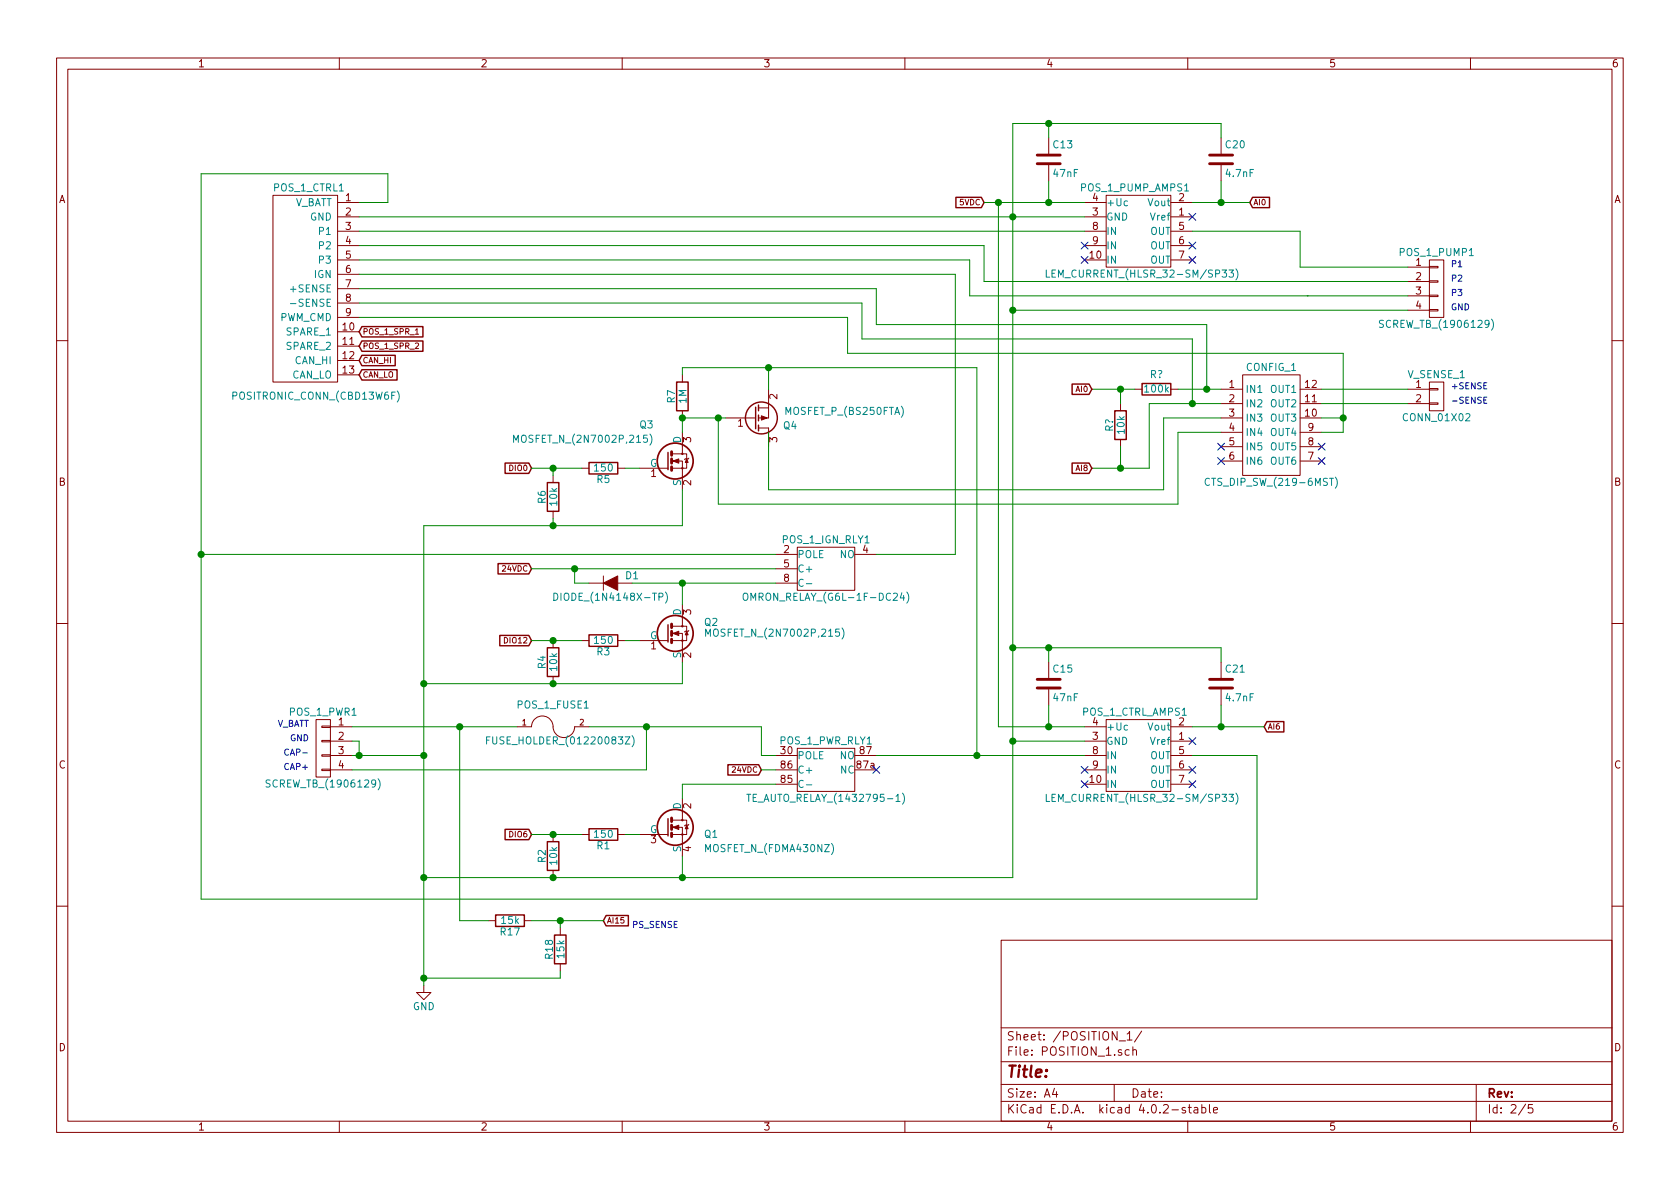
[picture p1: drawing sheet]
<svg xmlns="http://www.w3.org/2000/svg" width="297mm" height="210mm" viewBox="0 0 297 210" stroke-linecap="round" stroke-linejoin="round" font-family="sans-serif">
<g fill="none" stroke="#840000" stroke-width=".18">
<path d="M10 10.3h277v189.9h-277zM12 12.2h273v186.1h-273zM60 10.3v1.9M110 10.3v1.9M160 10.3v1.9M210 10.3v1.9M260 10.3v1.9M48.3 34.5h11.4v33.1h-11.4zM59.7 38.3h3.8M59.7 35.8h3.8M185.4 24.4v2.8M185.4 29.2v2.8"/>
<path d="M191.8 38.3h3.8M191.8 35.8h3.8M195.6 34.5h11.4v12.7h-11.4zM207 38.3h3.8M207 35.8h3.8M215.9 24.4v2.8M215.9 29.2v2.8M59.7 40.9h3.8M59.7 43.4h3.8M59.7 46h3.8M59.7 48.5h3.8M59.7 51h3.8"/>
<path d="M59.7 53.6h3.8M59.7 56.1h3.8M59.7 58.7h3.8M73.4 59.1h.6M191.8 40.9h3.8M191.8 43.4h3.8M191.8 46h3.8M207 40.9h3.8M207 43.4h3.8M207 46h3.8M248.9 47.2h3.8M248.9 49.8h3.8"/>
<path d="M248.9 52.3h3.8M248.9 54.9h3.8M252.7 54.7h1.6v.3h-1.6zM252.7 52.2h1.6v.2h-1.6zM252.7 49.7h1.6v.2h-1.6zM252.7 47.1h1.6v.3h-1.6zM252.7 46h2.6v10.1h-2.6zM10 60.2h2M59.7 61.2h3.8M59.7 63.7h3.8M59.7 66.3h3.8M120.6 76.4v3.9h-1.7"/>
<path d="M120.6 66.3v1.3M120.6 72.6v1.3M128.3 73.9h5.3M134.1 72.1h1.8M134.1 75.7h1.8v3.3M135.9 68.8v5.1h-1.8M198.1 71.4v1.2M198.1 77.7v1.3M200.7 68.8h1.2M207 68.8h1.3M215.9 73.9h3.8M215.9 68.8h3.8"/>
<path d="M215.9 71.4h3.8M215.9 76.4h3.8M215.9 79h3.8M219.7 66.3h10.2v17.8h-10.2zM229.9 73.9h3.8M229.9 68.8h3.8M229.9 71.4h3.8M229.9 76.4h3.8M229.9 79h3.8M248.9 68.8h3.8M248.9 71.4h3.8M252.7 71.2h1.6v.3h-1.6z"/>
<path d="M252.7 68.7h1.6v.3h-1.6zM252.7 67.6h2.6v5h-2.6zM285 60.2h2M97.8 84.1v1.2M97.8 90.4v1.3M102.9 82.8h1.2M109.2 82.8h1.3M113 82.8h5.1M118.9 82.8h1.7v3.8M120.6 80.3h.8v2.5h-.8v-1.3h-1.7M121.8 81l-.8 .3M137.2 98h3.8"/>
<path d="M141 96.8h10.1v7.6h-10.1zM151.1 98h3.8M215.9 81.5h3.8M229.9 81.5h3.8M10 110.3h2M97.8 113.3v1.2M97.8 119.6v1.3M102.9 113.3h1.2M104.1 103.1h2.6M106.7 101.8v2.6M109.2 103.1h2.6M109.2 113.3h1.3"/>
<path d="M113 113.3h5.1M118.9 113.3h1.7v3.8M120.6 106.9v3.8h-1.7M120.6 110.7h.8v2.6h-.8v-1.3h-1.7M121.8 111.5l-.8 .3M137.2 100.6h3.8M137.2 103.1h3.8M185.4 117.1v2.8M215.9 117.1v2.8M285 110.3h2M55.9 127.2h2.5v10.2h-2.5zM56.9 136h1.5v.3h-1.5z"/>
<path d="M56.9 133.5h1.5v.2h-1.5zM56.9 130.9h1.5v.3h-1.5zM56.9 128.4h1.5v.2h-1.5zM58.4 128.5h3.8M58.4 131.1h3.8M58.4 133.6h3.8M58.4 136.1h3.8M91.4 128.5h2.6a1.93 1.93 0 0 1 2.1-1.9 1.93 1.93 0 0 1 1.7 2.2 1.91 1.91 0 0 0 2.1 1.6 1.91 1.91 0 0 0 1.7-1.9h2.5M137.2 133.6h3.8M137.2 136.1h3.8M137.2 138.7h3.8M141 132.3h10.1v7.6h-10.1z"/>
<path d="M151.1 133.6h3.8M151.1 136.1h3.8M185.4 121.9v2.8M191.8 128.5h3.8M191.8 131.1h3.8M191.8 133.6h3.8M191.8 136.1h3.8M191.8 138.7h3.8M195.6 127.2h11.4v12.7h-11.4zM207 128.5h3.8M207 131.1h3.8M207 133.6h3.8"/>
<path d="M207 136.1h3.8M207 138.7h3.8M215.9 121.9v2.8M97.8 147.6v1.2M97.8 153.9v1.3M102.9 147.6h1.2M109.2 147.6h1.3M113 147.6h5.1M118.9 147.6h1.7v3.8M120.6 141.2v3.8h-1.7M120.6 145h.8v2.6h-.8v-1.3h-1.7M121.8 145.8l-.8 .2"/>
<path d="M10 160.2h2M74.9 174.2v1.3h1.3l-1.3 1.3-1.2-1.3h1.2M86.4 162.8h1.2M92.7 162.8h1.3M99.1 164.1v1.2M99.1 170.4v1.3M177 166.3h108v32h-108zM285 160.2h2M60 198.3v1.9M110 198.3v1.9M160 198.3v1.9M177 194.8h108"/>
<path d="M177 191.8h108M177 187.8h108M177 181.8h108M186.4 192.5l-.3 1h.9M186.8 193v1M197 191.8v3M197.9 184.1h1.1M199.3 182.8l.4-.4v1.5M199.3 183.9h.9M199.6 185.7l-.4-.1-.3 .3 .1 .6 .2 .1 .4-.1M200.3 185.7l.2-.1 .4 .1v.9M200.3 185.1v1.5"/>
<path d="M201.9 182.3l-1.3 2M209.6 195.9a.37 .37 0 0 0-.6 .1l.1 .3 .5 .1 .1 .1-.3 .3-.4-.1M210 198.3v1.9M210.1 195.8h.5M210.3 195.3v1.3l.3 .2M211.2 195.9h.5l.1 .9M211.8 196.2l-.5 .1-.2 .2 .2 .3 .5-.1M212.5 195.9l.4-.1 .3 .3-.1 .6h-.6M212.5 195.3v1.5M213.8 195.3v1.3l.2 .2M214.6 196.3l.7-.1-.1-.3-.4-.1-.2 .2v.7h.6M260 198.3v1.9"/>
<path d="M261 191.8v6.5M269.7 195.2l-1.2 2M271 195.3h-.7l-.1 .7 .2-.1 .5 .1 .1 .2v.5l-.2 .1-.6-.1"/>
<circle cx="120.6" cy="80.3" r=".13"/>
<circle cx="120.6" cy="82.8" r=".13"/>
<circle cx="120.6" cy="113.3" r=".13"/>
<circle cx="120.6" cy="110.7" r=".13"/>
<circle cx="120.6" cy="145" r=".13"/>
<circle cx="120.6" cy="147.6" r=".13"/>
</g>
<g fill="none" stroke="#840000" stroke-width=".25">
<path d="M169 34.9h4.5l.5 .9-.5 .9h-4.5zM221.5 34.9h3v1.8h-3l-.5-.9zM64 57.8h10.8v1.8h-10.8l-.5-.9zM64 62.8h5.9v1.9h-5.9l-.5-1zM64 65.4h6.2v1.8h-6.2l-.5-.9zM64 60.3h10.8v1.8h-10.8l-.5-.9zM119.6 67.6h2.1v5h-2.1zM133.6 72v3.8M134.1 71.6v1M134.1 73.4v1M134.1 75.2v1M189.6 67.9h3l.4 .9-.4 .9h-3z"/>
<path d="M197.1 72.6h2v5.1h-2zM201.9 67.8h5.1v2h-5.1zM88.1 99.7h5.4l.5 .9-.5 .9h-5.4zM89.3 81.9h4.2l.5 .9-.5 .9h-4.2zM96.8 85.3h2v5.1h-2zM104.1 81.8h5.1v2h-5.1zM118.1 80v3.1M189.6 81.9h3l.4 .9-.4 .9h-3zM88.4 112.4h5.1l.5 .9-.5 .9h-5.1zM96.8 114.5h2v5.1h-2zM104.1 112.3h5.1v2h-5.1zM118.1 110.5v3"/>
<path d="M128.7 135.2h5.4l.5 .9-.5 1h-5.4zM224 127.6h3v1.8h-3l-.5-.9zM89.3 146.7h4.2l.5 .9-.5 .9h-4.2zM96.8 148.8h2v5.1h-2zM104.1 146.6h5.1v2h-5.1zM118.1 144.8v3M87.6 161.8h5.1v2h-5.1zM98 165.3h2.1v5.1h-2.1zM107.2 161.9h3.9v1.8h-3.9l-.5-.9z"/>
<circle cx="134.6" cy="73.9" r="2.82"/>
</g>
<g fill="none" stroke="#008484" stroke-width=".18">
<path d="M51.4 53.7h.9M185 47.7v1.3h.6M217.3 47.7h.8l-.4 .5 .3 .1v.6l-.1 .1-.6-.1M218.5 47.5a1.51 1.51 0 0 1 0 2M244.6 56.7h-.7v.4l.6 .2 .1 .4-.2 .2-.5-.1M263.7 56.4a1.51 1.51 0 0 1 0 2M90.8 78.2v-1.2l.4 .8 .4-.8v1.2M114.9 76.8a1.51 1.51 0 0 1 0 1.9M213.8 84.7a.5 .5 0 0 0-.6 0 .5 .5 0 0 0-.1 .6l.1 .3a.41 .41 0 0 0 .6 .1M236.1 84.4a1.51 1.51 0 0 1 0 1.9M97.9 104.9a.64 .64 0 0 1 .7 .6 .64 .64 0 0 1-.7 .7zM117.7 104.7a1.51 1.51 0 0 1 0 1.9"/>
<path d="M124.8 112.5v-1.3l.4 .9 .4-.9v1.3M131.4 105.1l.3-.2h.4a.83 .83 0 0 1-.2 1.3 .44 .44 0 0 1-.5-.5zM142 102.5a.5 .5 0 0 0-.6 0 .5 .5 0 0 0-.2 .6l.2 .4a.41 .41 0 0 0 .6 .1M142.6 103.2h.9M148.9 111a1.51 1.51 0 0 1 0 2M159.5 104.8l-.3 .9h.7M160.3 104.7a1.51 1.51 0 0 1 0 1.9M47.8 138l-.5-.1-.3 .2 .1 .3 .6 .3v.4l-.2 .1-.5-.1M66.9 137.7a1.51 1.51 0 0 1 0 2M86 130.9h.5M86.6 130.3h-.6v1.3M111.8 130.1a1.51 1.51 0 0 1 0 1.9"/>
<path d="M142 138.1a.5 .5 0 0 0-.6 0 .5 .5 0 0 0-.2 .6l.2 .4a.41 .41 0 0 0 .6 0M142.6 138.8h.9M132 140.5h.7M132.4 140.5v1.2M159.6 140.3a1.51 1.51 0 0 1 0 1.9M185 140.5v1.2h.6M217.3 140.5h.8l-.4 .4 .3 .1v.6l-.1 .1-.6-.1M218.5 140.3a1.51 1.51 0 0 1 0 1.9"/>
</g>
<path d="M262.4 70.7h.3M262.9 70.2h-.5v1.1h.5M51 132.6a.49 .49 0 0 0-.7 .4 .49 .49 0 0 0 .7 .4" fill="none" stroke="#0000c2" stroke-width=".18"/>
<g fill="none" stroke="#840000" stroke-width=".3">
<circle cx="119.4" cy="81.5" r="3.2"/>
<circle cx="119.4" cy="112" r="3.2"/>
<circle cx="119.4" cy="146.3" r="3.2"/>
</g>
<g fill="none" stroke="#840000" stroke-width=".51">
<path d="M183.4 29h4.1M183.4 27.4h4.1M213.9 29h4M213.9 27.4h4M118.7 79.9v.6M118.7 81.1v.8M118.7 82.5v.7M118.7 110.4v.6M118.7 111.6v.8M118.7 113v.7M183.4 121.7h4.1M183.4 120.1h4.1"/>
<path d="M213.9 121.7h4M213.9 120.1h4M118.7 144.6v.7M118.7 145.9v.8M118.7 147.3v.6"/>
</g>
<g fill="#840000" stroke="#840000" stroke-width=".18">
<path d="M121.4 145.9l.3 .7h-.5z"/>
<path d="M119 146.3l1-.4v.8z"/>
<path d="M121.4 111.6l.3 .7h-.5z"/>
<path d="M119 112l1-.4v.8z"/>
<path d="M106.7 103.1l2.5-1.3v2.6z"/>
<path d="M121.4 81.1l.3 .7h-.5z"/>
<path d="M119 81.5l1-.4v.8z"/>
<path d="M134.6 73.5l1 .4-1 .4z"/>
</g>
<g fill="none" stroke="#000084" stroke-width=".18">
<path d="M210.2 37.7l1.2 1.3M211.4 37.7l-1.2 1.3M191.2 42.8l1.2 1.2M191.2 45.4l1.2 1.2M192.4 42.8l-1.2 1.2M192.4 45.4l-1.2 1.2M210.2 42.8l1.2 1.2M210.2 45.4l1.2 1.2M211.4 42.8l-1.2 1.2M211.4 45.4l-1.2 1.2M215.3 78.4l1.2 1.2M216.5 78.4l-1.2 1.2"/>
<path d="M233.1 78.4l1.2 1.2M234.3 78.4l-1.2 1.2M215.3 80.9l1.2 1.2M216.5 80.9l-1.2 1.2M233.1 80.9l1.2 1.2M234.3 80.9l-1.2 1.2M154.3 135.5l1.2 1.2M155.5 135.5l-1.2 1.2M191.2 135.5l1.2 1.2M191.2 138.1l1.2 1.2M192.4 135.5l-1.2 1.2M192.4 138.1l-1.2 1.2"/>
<path d="M210.2 130.4l1.2 1.3M210.2 135.5l1.2 1.2M210.2 138.1l1.2 1.2M211.4 130.4l-1.2 1.3M211.4 135.5l-1.2 1.2M211.4 138.1l-1.2 1.2"/>
</g>
<g fill="none" stroke="#008400" stroke-width=".18">
<path d="M63.5 35.8h5.1v-5.1h-33v128.3h186.6v-25.4h-11.4M63.5 38.3h128.3M174 35.8h17.8M176.5 35.8v92.7h15.3M185.4 21.8v2.6M185.4 32v3.8M210.8 35.8h10.2M215.9 24.4v-2.6h-36.8v133.4h-104.2M215.9 32v3.8M63.5 40.9h128.3M63.5 43.4h110.5v6.4h74.9M63.5 46h107.9v6.3h77.5"/>
<path d="M63.5 48.5h105.4v49.5h-14M63.5 56.1h86.4v6.4h87.6v13.9h-3.8M63.5 53.6h88.9v6.3h58.4v11.5M63.5 51h91.4v6.4h58.5v11.4M179.1 54.9h69.8M210.8 40.9h19.1v6.3h19M229.9 49.8h.1M231.1 52.3h.1M120.6 66.3v-1.3h52.1v68.6M127 73.9v15.2h81.3v-12.7h7.6M128.3 73.9h-7.7v2.5M135.9 65v3.8"/>
<path d="M193 68.8h7.7M198.1 68.8v2.6M198.1 79v3.8M208.3 68.8h7.6M215.9 71.4h-12.7v11.4h-10.2M215.9 73.9h-10.2v12.7h-69.8v-10.2M233.7 68.8h15.2M233.7 71.4h15.2M233.7 73.9h3.8M35.6 98h101.6M94 82.8h8.9M97.8 82.8v1.3"/>
<path d="M97.8 91.7v1.3M110.5 82.8h2.5M120.6 86.6v6.4h-45.7v81.2M94 113.3h8.9M94 100.6h43.2M101.6 100.6v2.5h2.5M110.5 113.3h2.5M111.8 103.1h25.4M120.6 103.1v3.8M120.6 117.1v3.8h-45.7M179.1 114.5h36.8v2.6M185.4 114.5v2.6"/>
<path d="M62.2 128.5h29.2M62.2 133.6h12.7M62.2 131.1h1.3v2.5M81.3 128.5v34.3h5.1M104.1 128.5h30.5v5.1h2.6M114.3 128.5v7.6h-52.1M134.6 136.1h2.6M137.2 138.7h-16.6v2.5M154.9 133.6h36.9M179.1 131.1h12.7M185.4 124.7v3.8M210.8 128.5h12.7"/>
<path d="M215.9 124.7v3.8M94 147.6h8.9M110.5 147.6h2.5M120.6 151.4v3.8M94 162.8h12.7M99.1 162.8v1.3M99.1 171.7v1.3h-24.2"/>
</g>
<g fill="#008400" stroke="#008400" stroke-width=".25">
<circle cx="179.1" cy="38.3" r=".51"/>
<circle cx="179.1" cy="131.1" r=".51"/>
<circle cx="179.1" cy="54.9" r=".51"/>
<circle cx="63.5" cy="133.6" r=".51"/>
<circle cx="114.3" cy="128.5" r=".51"/>
<circle cx="120.7" cy="155.2" r=".51"/>
<circle cx="176.5" cy="35.8" r=".51"/>
<circle cx="97.8" cy="147.6" r=".51"/>
<circle cx="35.6" cy="98" r=".51"/>
<circle cx="74.9" cy="133.6" r=".51"/>
<circle cx="97.8" cy="113.3" r=".51"/>
<circle cx="120.7" cy="103.1" r=".51"/>
<circle cx="101.6" cy="100.6" r=".51"/>
<circle cx="120.7" cy="73.9" r=".51"/>
<circle cx="172.7" cy="133.6" r=".51"/>
<circle cx="135.9" cy="65" r=".51"/>
<circle cx="74.9" cy="120.9" r=".51"/>
<circle cx="97.8" cy="93" r=".51"/>
<circle cx="97.8" cy="82.8" r=".51"/>
<circle cx="99.1" cy="162.8" r=".51"/>
<circle cx="97.8" cy="155.2" r=".51"/>
<circle cx="97.8" cy="120.9" r=".51"/>
<circle cx="81.3" cy="128.5" r=".51"/>
<circle cx="74.9" cy="155.2" r=".51"/>
<circle cx="74.9" cy="173" r=".51"/>
<circle cx="215.9" cy="35.8" r=".51"/>
<circle cx="185.4" cy="35.8" r=".51"/>
<circle cx="179.1" cy="114.5" r=".51"/>
<circle cx="215.9" cy="128.5" r=".51"/>
<circle cx="185.4" cy="128.5" r=".51"/>
<circle cx="185.4" cy="114.5" r=".51"/>
<circle cx="185.4" cy="21.8" r=".51"/>
<circle cx="127" cy="73.9" r=".51"/>
<circle cx="237.5" cy="73.9" r=".51"/>
<circle cx="210.8" cy="71.4" r=".51"/>
<circle cx="213.4" cy="68.8" r=".51"/>
<circle cx="198.1" cy="68.8" r=".51"/>
<circle cx="198.1" cy="82.8" r=".51"/>
</g>
<text font-size="2.8" fill="#840000" x="178" y="190.5">Title:</text>
<g font-size="2.1" fill="#840000">
<text x="178" y="184">Sheet: /POSITION_1/</text>
<text x="178" y="186.7">File: POSITION_1.sch</text>
<text x="178" y="196.9">KiCad E.D.A. kicad 4.0.2-stable</text>
<text x="178" y="194.1">Size: A4</text>
<text x="200" y="194.1">Date:</text>
<text x="263" y="194.1">Rev:</text>
<text x="263" y="196.9">Id: 2/5</text>
</g>
<g font-size="1.8" fill="#840000">
<text x="35" y="11.9">1</text>
<text x="85" y="11.9">2</text>
<text x="135" y="11.9">3</text>
<text x="185" y="11.9">4</text>
<text x="235" y="11.9">5</text>
<text x="285" y="11.9">6</text>
<text x="10.4" y="35.9">A</text>
<text x="61.1" y="35.6">1</text>
<text x="193.2" y="35.6">4</text>
<text x="208.4" y="35.6">2</text>
<text x="285.4" y="35.9">A</text>
<text x="61.1" y="38.1">2</text>
<text x="61.1" y="40.6">3</text>
<text x="193.2" y="38.1">3</text>
<text x="193.2" y="40.6">8</text>
<text x="208.4" y="38.1">1</text>
<text x="208.4" y="40.6">5</text>
<text x="61.1" y="43.2">4</text>
<text x="61.1" y="45.7">5</text>
<text x="192.7" y="45.7">10</text>
<text x="193.2" y="43.2">9</text>
<text x="208.4" y="43.2">6</text>
<text x="208.4" y="45.7">7</text>
<text x="250.3" y="47">1</text>
<text x="61.1" y="48.3">6</text>
<text x="61.1" y="50.8">7</text>
<text x="61.1" y="53.3">8</text>
<text x="250.3" y="49.5">2</text>
<text x="250.3" y="52.1">3</text>
<text x="60.6" y="58.4">10</text>
<text x="61.1" y="55.9">9</text>
<text x="250.3" y="54.6">4</text>
<text x="60.6" y="61">11</text>
<text x="60.6" y="63.5">12</text>
<text x="60.6" y="66">13</text>
<text x="137.4" y="70.6" transform="rotate(-90 137.4 70.6)">2</text>
<text x="217.3" y="68.6">1</text>
<text x="217.3" y="71.1">2</text>
<text x="230.8" y="71.1">11</text>
<text x="230.8" y="68.6">12</text>
<text x="250.3" y="71.1">2</text>
<text x="130.5" y="75.4">1</text>
<text x="217.3" y="73.7">3</text>
<text x="217.3" y="76.2">4</text>
<text x="230.8" y="73.7">10</text>
<text x="231.3" y="76.2">9</text>
<text x="122.2" y="78.2" transform="rotate(-90 122.2 78.2)">3</text>
<text x="137.4" y="78.2" transform="rotate(-90 137.4 78.2)">3</text>
<text x="217.3" y="78.7">5</text>
<text x="217.3" y="81.3">6</text>
<text x="231.3" y="81.3">7</text>
<text x="231.3" y="78.7">8</text>
<text x="10.4" y="85.9">B</text>
<text x="115.1" y="84.3">1</text>
<text x="122.2" y="85.8" transform="rotate(-90 122.2 85.8)">2</text>
<text x="285.4" y="85.9">B</text>
<text x="138.6" y="97.8">2</text>
<text x="138.6" y="100.3">5</text>
<text x="138.6" y="102.9">8</text>
<text x="122.2" y="108.7" transform="rotate(-90 122.2 108.7)">3</text>
<text x="115.1" y="114.8">1</text>
<text x="122.2" y="116.3" transform="rotate(-90 122.2 116.3)">2</text>
<text x="59.8" y="128.3">1</text>
<text x="59.8" y="130.8">2</text>
<text x="193.2" y="130.8">3</text>
<text x="193.2" y="128.3">4</text>
<text x="208.4" y="130.8">1</text>
<text x="10.4" y="135.9">C</text>
<text x="59.8" y="133.3">3</text>
<text x="59.8" y="135.9">4</text>
<text x="138.1" y="133.3">30</text>
<text x="138.1" y="135.9">86</text>
<text x="151.6" y="135.9">87a</text>
<text x="193.2" y="133.3">8</text>
<text x="193.2" y="135.9">9</text>
<text x="208.4" y="133.3">5</text>
<text x="208.4" y="135.9">6</text>
<text x="285.4" y="135.9">C</text>
<text x="122.2" y="143" transform="rotate(-90 122.2 143)">2</text>
<text x="138.1" y="138.4">85</text>
<text x="192.7" y="138.4">10</text>
<text x="208.4" y="138.4">7</text>
<text x="115.1" y="149.1">3</text>
<text x="122.2" y="150.6" transform="rotate(-90 122.2 150.6)">4</text>
<text x="10.4" y="185.9">D</text>
<text x="285.4" y="185.9">D</text>
<text x="35" y="199.9">1</text>
<text x="85" y="199.9">2</text>
<text x="135" y="199.9">3</text>
<text x="185" y="199.9">4</text>
<text x="235" y="199.9">5</text>
<text x="285" y="199.9">6</text>
</g>
<g font-size="1.8" fill="#008484">
<text x="186.3" y="26.2">C13</text>
<text x="216.8" y="26.2">C20</text>
<text x="48.4" y="33.8">POS_1_CTRL1</text>
<text x="186.3" y="31.3">47nF</text>
<text x="191.2" y="33.8">POS_1_PUMP_AMPS1</text>
<text x="216.9" y="31.3">4.7nF</text>
<text x="51.8" y="36.4">V_BATT</text>
<text x="54.7" y="39">GND</text>
<text x="56.5" y="41.5">P1</text>
<text x="195.6" y="39">GND</text>
<text x="195.6" y="36.4">+Uc</text>
<text x="195.6" y="41.5">IN</text>
<text x="203" y="36.4">Vout</text>
<text x="203.3" y="41.5">OUT</text>
<text x="203.6" y="39">Vref</text>
<text x="56.5" y="44.1">P2</text>
<text x="56.5" y="46.6">P3</text>
<text x="195.6" y="44.1">IN</text>
<text x="195.6" y="46.6">IN</text>
<text x="203.3" y="44.1">OUT</text>
<text x="203.3" y="46.6">OUT</text>
<text x="247.6" y="45.3">POS_1_PUMP1</text>
<text x="51.6" y="51.7">+SENSE</text>
<text x="55.5" y="49.1">IGN</text>
<text x="186.3" y="49.1">LEM_CURRENT_(HLSR_32-SM/SP33)</text>
<text x="49.4" y="56.8">PWM_CMD</text>
<text x="50.6" y="59.3">SPARE_1</text>
<text x="52.1" y="54.2">-SENSE</text>
<text x="244.5" y="58">SCREW_TB_(1906129)</text>
<text x="50.6" y="61.8">SPARE_2</text>
<text x="52.1" y="64.4">CAN_HI</text>
<text x="220.4" y="65.6">CONFIG_1</text>
<text x="41.5" y="70.7">POSITRONIC_CONN_(CBD13W6F)</text>
<text x="51.4" y="66.9">CAN_LO</text>
<text x="119.3" y="71.2" transform="rotate(-90 119.3 71.2)">R7</text>
<text x="121.4" y="71.3" transform="rotate(-90 121.4 71.3)">1M</text>
<text x="202.5" y="69.4">100k</text>
<text x="203.3" y="66.8">R?</text>
<text x="220.2" y="69.5">IN1</text>
<text x="224.6" y="69.5">OUT1</text>
<text x="248.9" y="66.8">V_SENSE_1</text>
<text x="250.3" y="68.6">1</text>
<text x="113.1" y="75.7">Q3</text>
<text x="138.5" y="75.9">Q4</text>
<text x="139.1" y="73.3">MOSFET_P_(BS250FTA)</text>
<text x="196.8" y="76.3" transform="rotate(-90 196.8 76.3)">R?</text>
<text x="198.8" y="76.7" transform="rotate(-90 198.8 76.7)">10k</text>
<text x="220.2" y="72">IN2</text>
<text x="220.2" y="74.5">IN3</text>
<text x="220.2" y="77.1">IN4</text>
<text x="224.6" y="77.1">OUT4</text>
<text x="224.6" y="74.5">OUT3</text>
<text x="224.6" y="72">OUT2</text>
<text x="248.4" y="74.5">CONN_01X02</text>
<text x="91.7" y="78.3">MOSFET_N_(2N7002P,215)</text>
<text x="105.2" y="83.4">150</text>
<text x="114.9" y="82.5">G</text>
<text x="120.4" y="78.4" transform="rotate(-90 120.4 78.4)">D</text>
<text x="220.2" y="79.6">IN5</text>
<text x="220.2" y="82.2">IN6</text>
<text x="224.6" y="82.2">OUT6</text>
<text x="224.6" y="79.6">OUT5</text>
<text x="96.5" y="89" transform="rotate(-90 96.5 89)">R6</text>
<text x="98.5" y="89.4" transform="rotate(-90 98.5 89.4)">10k</text>
<text x="105.6" y="85.4">R5</text>
<text x="120.4" y="85.9" transform="rotate(-90 120.4 85.9)">S</text>
<text x="213.9" y="85.9">CTS_DIP_SW_(219-6MST)</text>
<text x="138.4" y="96.1">POS_1_IGN_RLY1</text>
<text x="141" y="98.7">POLE</text>
<text x="141" y="101.2">C+</text>
<text x="148.5" y="98.7">NO</text>
<text x="152.6" y="97.8">4</text>
<text x="99" y="106.2">DIODE_(1N4148X-TP)</text>
<text x="110.6" y="102.4">D1</text>
<text x="132.5" y="106.2">OMRON_RELAY_(G6L-1F-DC24)</text>
<text x="105.2" y="113.8">150</text>
<text x="114.9" y="113">G</text>
<text x="120.4" y="108.8" transform="rotate(-90 120.4 108.8)">D</text>
<text x="124.6" y="110.7">Q2</text>
<text x="125.7" y="112.6">MOSFET_N_(2N7002P,215)</text>
<text x="96.5" y="118.2" transform="rotate(-90 96.5 118.2)">R4</text>
<text x="98.5" y="118.6" transform="rotate(-90 98.5 118.6)">10k</text>
<text x="105.6" y="115.9">R3</text>
<text x="120.4" y="116.4" transform="rotate(-90 120.4 116.4)">S</text>
<text x="186.3" y="118.9">C15</text>
<text x="216.8" y="118.9">C21</text>
<text x="91.6" y="125.3">POS_1_FUSE1</text>
<text x="186.3" y="124">47nF</text>
<text x="216.9" y="124">4.7nF</text>
<text x="51.2" y="126.5">POS_1_PWR1</text>
<text x="86.9" y="131.6">FUSE_HOLDER_(01220083Z)</text>
<text x="137.9" y="131.6">POS_1_PWR_RLY1</text>
<text x="191.4" y="126.5">POS_1_CTRL_AMPS1</text>
<text x="195.6" y="131.7">GND</text>
<text x="195.6" y="129.2">+Uc</text>
<text x="203" y="129.2">Vout</text>
<text x="203.6" y="131.7">Vref</text>
<text x="208.4" y="128.3">2</text>
<text x="141" y="134.2">POLE</text>
<text x="141" y="136.8">C+</text>
<text x="148.5" y="134.2">NO</text>
<text x="148.5" y="136.8">NC</text>
<text x="152.1" y="133.3">87</text>
<text x="195.6" y="134.2">IN</text>
<text x="195.6" y="136.8">IN</text>
<text x="203.3" y="134.2">OUT</text>
<text x="203.3" y="136.8">OUT</text>
<text x="47.7" y="139.2">SCREW_TB_(1906129)</text>
<text x="120.4" y="143.1" transform="rotate(-90 120.4 143.1)">D</text>
<text x="133.1" y="141.8">TE_AUTO_RELAY_(1432795-1)</text>
<text x="186.3" y="141.8">LEM_CURRENT_(HLSR_32-SM/SP33)</text>
<text x="195.6" y="139.3">IN</text>
<text x="203.3" y="139.3">OUT</text>
<text x="105.2" y="148.1">150</text>
<text x="114.9" y="147.3">G</text>
<text x="124.6" y="148.1">Q1</text>
<text x="96.5" y="152.5" transform="rotate(-90 96.5 152.5)">R2</text>
<text x="98.5" y="152.9" transform="rotate(-90 98.5 152.9)">10k</text>
<text x="105.6" y="150.2">R1</text>
<text x="120.4" y="150.7" transform="rotate(-90 120.4 150.7)">S</text>
<text x="125" y="150.7">MOSFET_N_(FDMA430NZ)</text>
<text x="88.5" y="165.4">R17</text>
<text x="88.7" y="163.4">15k</text>
<text x="97.7" y="169.5" transform="rotate(-90 97.7 169.5)">R18</text>
<text x="99.8" y="169.4" transform="rotate(-90 99.8 169.4)">15k</text>
<text x="73" y="178.6">GND</text>
</g>
<g font-size="1.5" fill="#0000c2">
<text x="256.5" y="47.2">P1</text>
<text x="256.5" y="49.8">P2</text>
<text x="256.5" y="52.3">P3</text>
<text x="256.5" y="54.9">GND</text>
<text x="256.5" y="68.8">+SENSE</text>
<text x="256.5" y="71.4">-SENSE</text>
<text x="48.7" y="128.5">V_BATT</text>
<text x="51.2" y="131.1">GND</text>
<text x="50.5" y="136.1">CAP+</text>
<text x="50.9" y="133.6">CAP-</text>
<text x="111.8" y="164.1">PS_SENSE</text>
</g>
<g font-size="1.4" fill="#840000">
<text x="169.7" y="36.3">5VDC</text>
<text x="221.6" y="36.3">AI0</text>
<text x="64.1" y="59.2">POS_1_SPR_1</text>
<text x="64.1" y="64.2">CAN_HI</text>
<text x="64.1" y="61.7">POS_1_SPR_2</text>
<text x="64.1" y="66.8">CAN_LO</text>
<text x="190.2" y="69.3">AI0</text>
<text x="90.1" y="83.3">DIO0</text>
<text x="190.2" y="83.3">AI8</text>
<text x="88.9" y="101.1">24VDC</text>
<text x="89.4" y="113.8">DIO12</text>
<text x="92.3" y="128.3">1</text>
<text x="102.5" y="128.3">2</text>
<text x="224.2" y="129">AI6</text>
<text x="129.5" y="136.6">24VDC</text>
<text x="90.1" y="148.1">DIO6</text>
<text x="107.3" y="163.3">AI15</text>
</g>
</svg>
